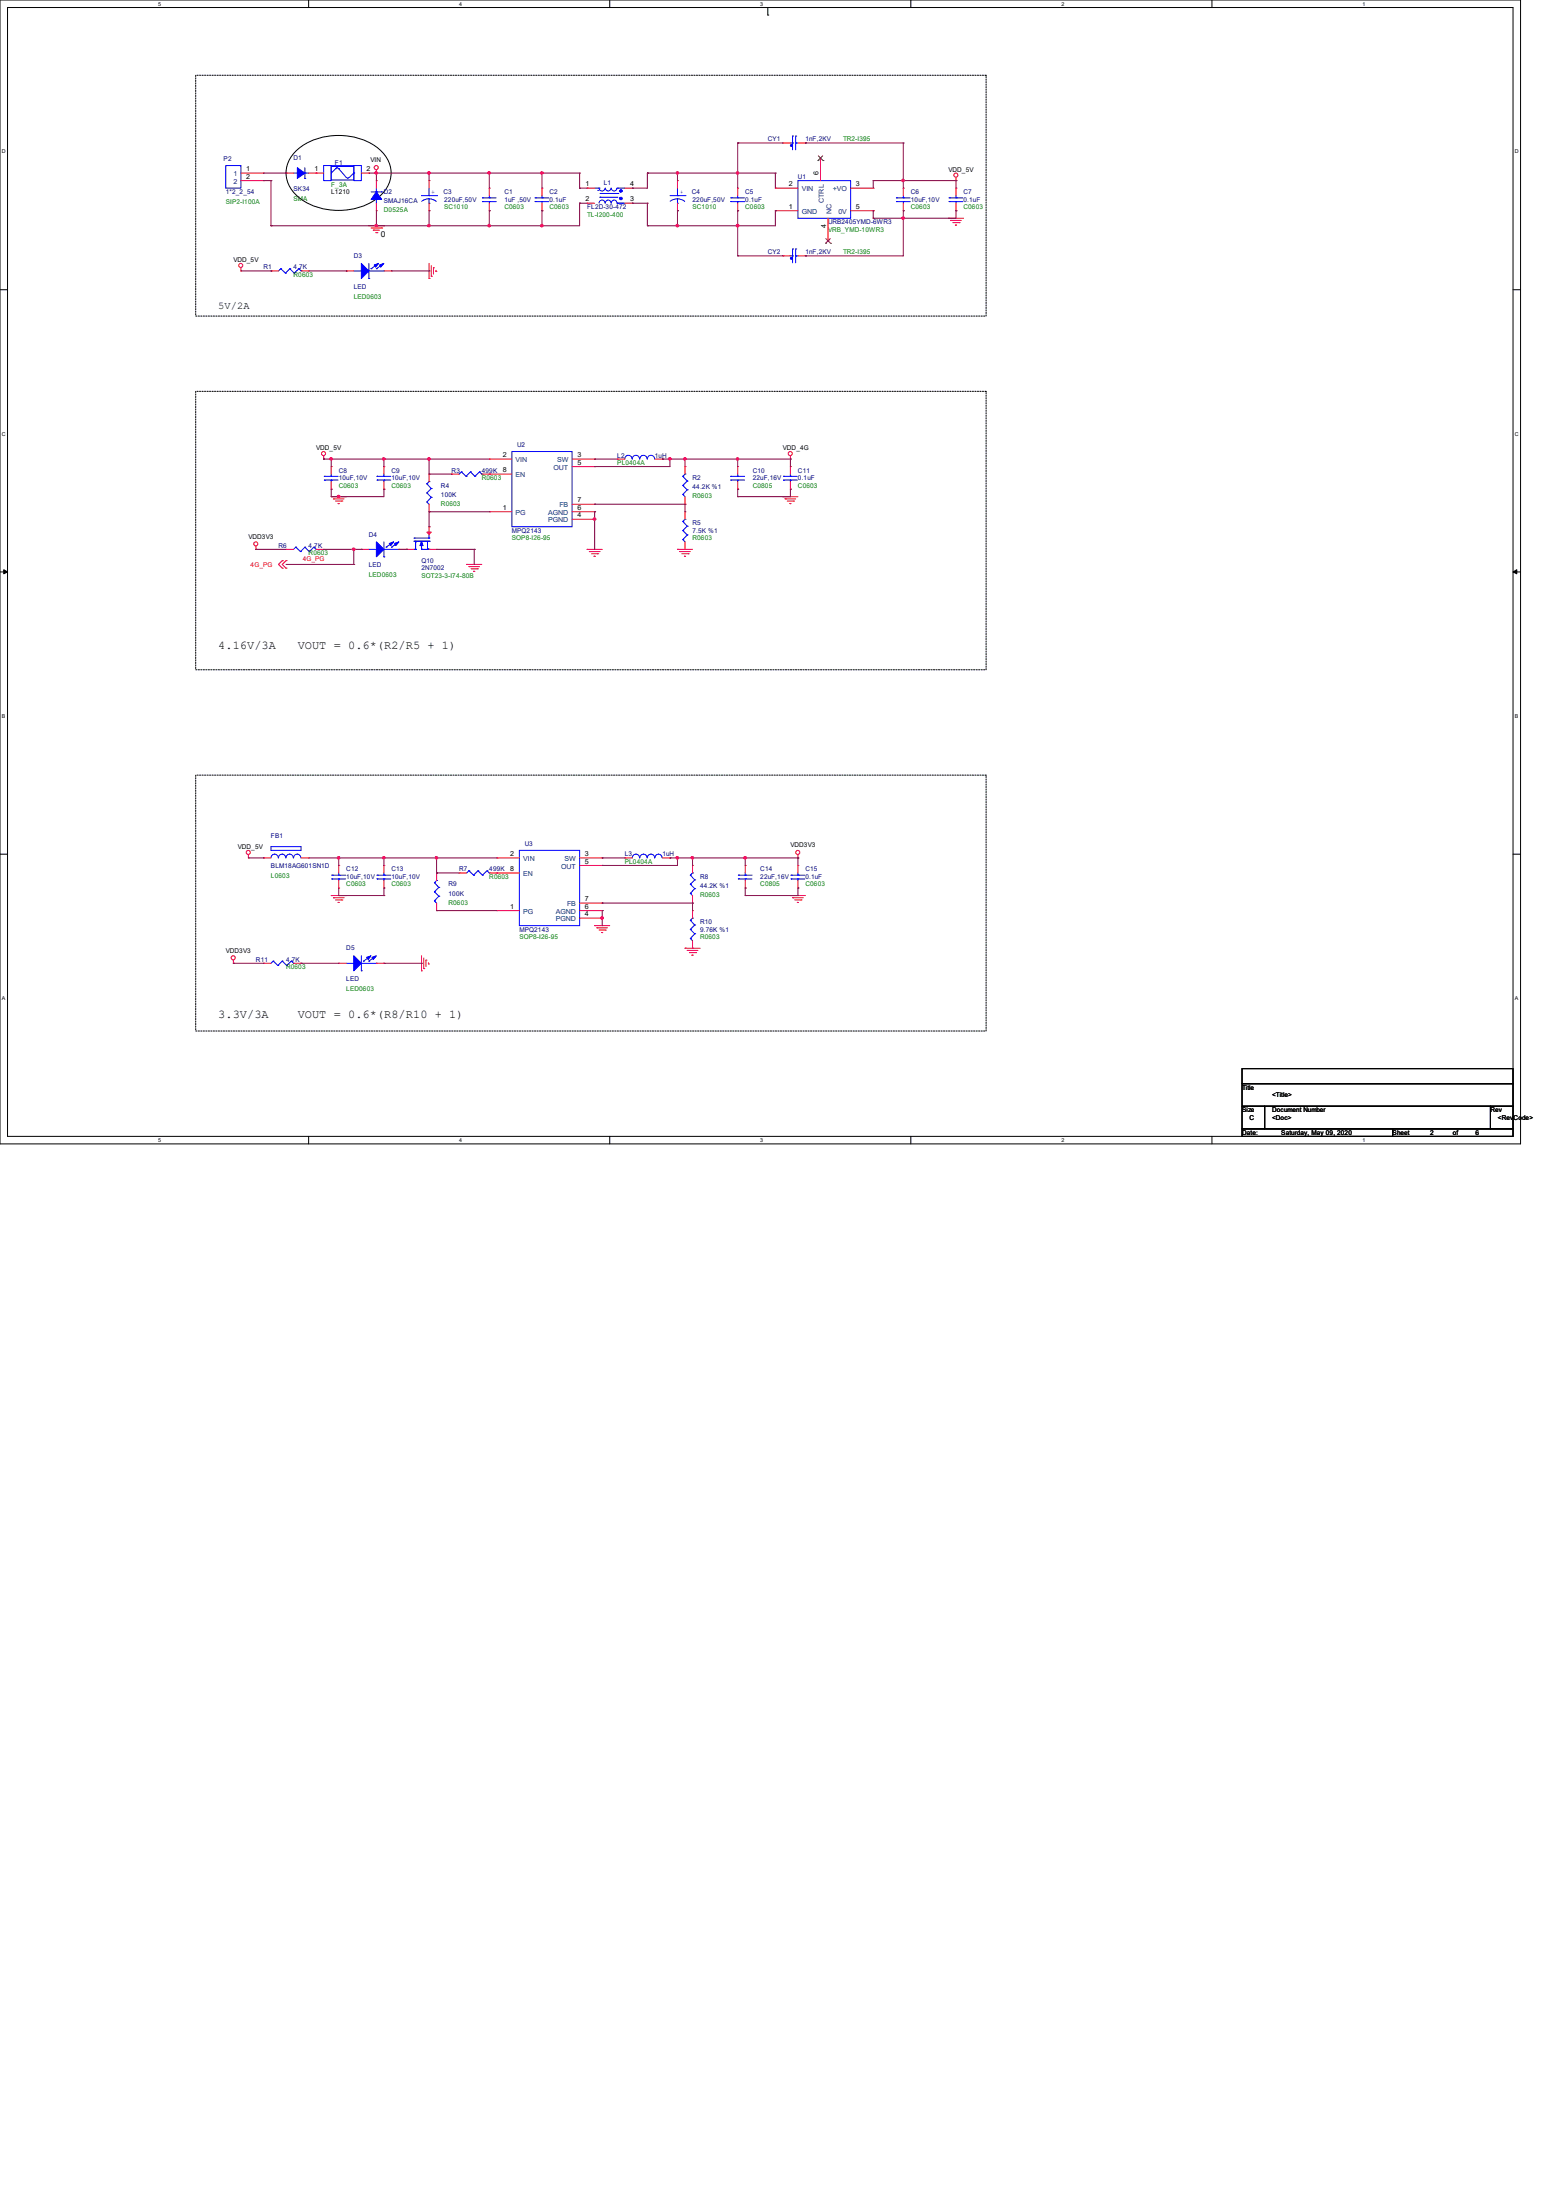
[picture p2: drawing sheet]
<svg xmlns="http://www.w3.org/2000/svg" width="210mm" height="297mm" viewBox="0 0 210 297" stroke-linecap="round" stroke-linejoin="round" font-family="sans-serif">
<path d="M0 0h205.2v154.4h-205.2zM1 1h203.2v152.4h-203.2z" fill="none" stroke="#000" stroke-width=".13"/>
<g fill="#fff">
<path d="M21.3 .1h.4v.8h-.4z"/>
<path d="M21.3 153.5h.4v.8h-.4z"/>
</g>
<path d="M41.7 0v1M41.7 153.4v1" fill="none" stroke="#000" stroke-width=".13"/>
<g fill="#fff">
<path d="M62 .1h.4v.8h-.4z"/>
<path d="M62 153.5h.4v.8h-.4z"/>
</g>
<path d="M82.3 0v1M82.3 153.4v1" fill="none" stroke="#000" stroke-width=".13"/>
<g fill="#fff">
<path d="M102.6 .1h.4v.8h-.4z"/>
<path d="M102.6 153.5h.4v.8h-.4z"/>
</g>
<path d="M122.9 0v1M122.9 153.4v1" fill="none" stroke="#000" stroke-width=".13"/>
<g fill="#fff">
<path d="M143.3 .1h.3v.8h-.3z"/>
<path d="M143.3 153.5h.3v.8h-.3z"/>
</g>
<path d="M163.6 0v1M163.6 153.4v1" fill="none" stroke="#000" stroke-width=".13"/>
<g fill="#fff">
<path d="M183.9 .1h.4v.8h-.4z"/>
<path d="M183.9 153.5h.4v.8h-.4z"/>
<path d="M.3 20.1h.5v.8h-.5z"/>
<path d="M204.5 20.1h.5v.8h-.5z"/>
<path d="M.3 58.2h.5v.8h-.5z"/>
<path d="M204.5 58.2h.5v.8h-.5z"/>
</g>
<path d="M0 39.1h1M204.2 39.1h1" fill="none" stroke="#000" stroke-width=".13"/>
<g fill="#fff">
<path d="M.3 96.3h.4v.8h-.4z"/>
<path d="M204.5 96.3h.4v.8h-.4z"/>
</g>
<path d="M0 77.2h1M204.2 77.2h1" fill="none" stroke="#000" stroke-width=".13"/>
<path d="M.5 76.9l.5 .3-.5 .3zM204.2 77.2l.5-.3v.6z" fill="#000" stroke="#000" stroke-width=".13"/>
<g fill="#fff">
<path d="M.3 134.4h.4v.8h-.4z"/>
<path d="M204.5 134.4h.4v.8h-.4z"/>
</g>
<path d="M103.6 2h.1M103.6 1v1M40 20.4a8.9 8.9 0 0 1 11.4 0 3.9 3.9 0 0 1 0 5.9 8.9 8.9 0 0 1-11.4 0 3.9 3.9 0 0 1 0-5.9zM0 115.3h1M204.2 115.3h1M167.6 144.3h36.6v2h-36.6zM167.6 146.3h36.6v3.1h-36.6zM167.6 149.4h3.1v3h-3.1zM167.6 152.4h20.4v1h-20.4zM170.7 149.4h30.5v3h-30.5zM188 152.4h16.2v1h-16.2zM201.2 149.4h3v3h-3z" fill="none" stroke="#000" stroke-width=".13"/>
<path d="M26.4 10.2h106.7v32.5h-106.7zM26.4 52.8h106.7v37.6h-106.7zM26.4 104.6h106.7v34.6h-106.7z" fill="none" stroke="#000" stroke-width=".13" stroke-dasharray=".2 .2"/>
<g fill="none" stroke="#f00" stroke-width=".13">
<path d="M105.7 19.3h.1M105.7 19.3h1M107.7 19.3h1M108.7 19.3h.1M32.5 36.6h.1M32.5 36.2v.4M32.5 23.4h3.1M32.5 24.4h3.1M35.6 23.4h.1M35.6 24.4h.1M36.6 36.6h.1M36.6 36.6h1"/>
<path d="M38.6 23.4h.1M38.6 23.4h1M40.6 36.6h1.1M41.7 36.6h.1M41.7 23.4h2M42.7 23.4h.1M46.7 36.6h.1M46.7 36.6h1.1M48.8 23.4h1M49.8 23.4h.1M49.8 30.5h2M50.1 30.8h1.4"/>
<path d="M50.4 31.1h.1M50.4 31.1h.8M50.7 31.4h.2M50.8 23.4h.1M50.8 28.4h.1M50.8 24.4h.1M50.8 22.9v.5M50.8 24.4v1M50.8 27.4v1M50.9 31.4h.1M51.5 30.8h.1M51.8 30.5h.1"/>
<path d="M51.8 36.6h1M52.8 36.6h.1M57.9 37.6h.1M57.9 24.4h.1M57.9 28.4h.1M57.9 24.4v1M57.9 27.4v1M57.9 35.6v2M58.2 37.3h.1M58.2 35.9v1.4M58.5 36.2h.1M58.5 36.2v.8"/>
<path d="M58.8 36.7h.1M58.8 36.5v.2M66 28.4h.1M66 25.4h.1M66 25.4v1M66 27.4v1M73.2 28.4h.1M73.2 25.4h.1M73.2 25.4v1M73.2 27.4v1M79.2 25.4h.1M79.2 27.4h.1"/>
<path d="M79.2 25.4h1.1M79.2 27.4h1.1M84.3 25.4h1M84.3 27.4h1M85.3 25.4h.1M85.3 27.4h.1M91.4 24.4h.1M91.4 28.4h.1M91.4 24.4v1M91.4 27.4v1M99.6 28.4h.1M99.6 25.4h.1"/>
<path d="M99.6 25.4v1M99.6 27.4v1M104.6 28.4h.1M104.6 25.4h.1M104.6 25.4h3.1M104.6 28.4h3.1M105.7 34.5h.1M105.7 34.5h1M107.7 34.5h1M108.7 34.5h.1M110.7 21.3h.1M110.7 21.3v3.1"/>
<path d="M111.8 32.5h.1M111.8 29.5v3M114.8 25.4h3.1M114.8 28.4h3.1M117.9 25.4h.1M117.9 28.4h.1M121.9 28.4h.1M121.9 25.4h.1M121.9 25.4v1M121.9 27.4v1M128 29.5h.1M128 29.5h2"/>
<path d="M128.3 29.8h.1M128.3 29.8h1.5M128.6 30.1h.9M128.9 30.4h.1M128.9 30.4h.2M129 24.4h.1M129 28.4h.1M129 25.4h.1M129 24v.4M129 25.4v1M129 27.4v1M129.5 30.1h.1"/>
<path d="M34.5 74.2h.1M34.5 73.7v.5M38.1 75.7h.1M38.1 76.7h.1M38.1 75.7l-.5 .5 .5 .5M38.6 75.7h.1M38.6 76.7h.1M38.6 74.2h.1M38.6 74.2h1M38.6 75.7l-.5 .5 .5 .5M42.7 74.2h1M43.7 62h.1"/>
<path d="M43.7 74.2h.1M43.7 61.6v.4M44.7 67.1h.1M44.7 66h.1M44.7 63h.1M44.7 67.1h2M44.7 63v1M44.7 65v1M45 67.4h.1M45 67.4h1.4M45.3 67.6h.8M45.6 68h.1"/>
<path d="M45.6 68h.2M46.1 67.6h.1M48.8 74.2h.1M48.8 74.2h1M51.8 66h.1M51.8 63h.1M51.8 63v1M51.8 65v1M53.8 74.2h2.1M54.9 74.2h.1M57.9 71.1h.1M57.9 69.1h.1"/>
<path d="M57.9 64h.1M57.9 74.2h1M57.9 64v1M57.9 68.1v1M57.9 71.1v1M58.9 74.2h.1M61 64h.1M61 64h1M63 76.2h.1M63 76.2h2M63.3 76.5h.1M63.3 76.5h1.4"/>
<path d="M63.6 76.8h.8M63.9 77.1h.1M63.9 77.1h.2M64.4 76.8h.1M65 64h4.1M66 69.1h.1M66 62h.1M66 64h.1M66 62h3.1M66 69.1h3.1M77.2 62h3.1M77.2 69.1h3.1"/>
<path d="M77.2 70.1h3.1M77.2 63h3.1M77.2 68.1h3.1M79.2 74.2h.1M79.2 74.2h2.1M79.5 74.5h.1M79.5 74.5h1.5M79.8 74.8h.9M80.2 75.1h.1M80.3 62h.1M80.3 70.1h.1M80.3 63h.1"/>
<path d="M80.3 69.1h.1M80.3 68.1h.1M80.7 74.8h.1M83.3 62h.1M83.3 62h1M88.4 62h1M89.4 62h.1M91.4 74.2h.1M91.4 74.2h2.1M91.7 74.5h.1M91.7 74.5h1.5M92 74.8h.9"/>
<path d="M92.4 75.1h.1M92.5 68.1h.1M92.5 63h.1M92.5 74.2h.1M92.5 69.1h.1M92.5 63v1M92.5 67.1v1M92.5 69.1v1M92.5 73.2v1M92.9 74.8h.1M99.6 66h.1M99.6 63h.1"/>
<path d="M99.6 63v1M99.6 65v1M105.7 67.1h.1M105.7 67.1h2M106 67.4h.1M106 67.4h1.4M106.3 67.6h.8M106.6 68h.1M106.6 68h.2M106.7 62h.1M106.7 66h.1M106.7 63h.1"/>
<path d="M106.7 61.6v.4M106.7 63v1M106.7 65v1M107.1 67.6h.1M33.5 115.8h.1M33.5 115.4v.4M35.6 115.8h.1M35.6 115.8h1M40.6 115.8h1.1M41.7 115.8h.1M45.7 119.9h.1M45.7 116.8h.1"/>
<path d="M45.7 116.8v1.1M45.7 118.9v1M51.8 119.9h.1M51.8 116.8h.1M51.8 116.8v1.1M51.8 118.9v1M58.9 117.9h.1M58.9 117.9v1M62 117.9h.1M62 117.9h1M66 117.9h4.1M67.1 115.8h.1"/>
<path d="M67.1 117.9h.1M67.1 115.8h3M78.2 115.8h3.1M78.2 116.8h3.1M81.3 115.8h.1M81.3 116.8h.1M84.3 115.8h.1M84.3 115.8h1M89.4 115.8h1M90.4 115.8h.1M93.5 116.8h.1M93.5 116.8v1.1"/>
<path d="M100.6 119.9h.1M100.6 116.8h.1M100.6 116.8v1.1M100.6 118.9v1M107.7 115.8h.1M107.7 119.9h.1M107.7 116.8h.1M107.7 115.4v.4M107.7 116.8v1.1M107.7 118.9v1M31.5 130h.1M31.5 129.6v.4"/>
<path d="M35.6 130h.1M35.6 130h1M39.6 130h1M40.6 130h.1M44.7 120.9h.1M44.7 120.9h2M45 121.2h.1M45 121.2h1.4M45.3 121.5h.8M45.6 121.8h.1M45.6 121.8h.2M45.7 130h.1"/>
<path d="M45.7 130h1M46.1 121.5h.1M50.8 130h1M51.8 130h.1M56.9 131.1h.1M56.9 129v2.1M57.2 130.8h.1M57.2 129.3v1.5M57.5 129.6h.1M57.5 129.6v.9M57.8 130.1h.1M57.8 130v.1"/>
<path d="M58.9 122.9h.1M58.9 121.9v1M67.1 122.9h.1M67.1 122.9h3M78.2 122.9h3.1M78.2 124h3.1M78.2 121.9h3.1M80.3 125h.1M80.3 125h2M80.6 125.3h.1M80.6 125.3h1.4M80.9 125.6h.8"/>
<path d="M81.2 125.9h.1M81.2 125.9h.2M81.3 124h.1M81.3 122.9h.1M81.3 121.9h.1M81.7 125.6h.1M92.5 128h.1M92.5 128h2M92.8 128.3h.1M92.8 128.3h1.4M93 128.6h.9M93.4 128.9h.1"/>
<path d="M93.4 128.9h.2M93.5 121.9h.1M93.5 128h.1M93.5 122.9h.1M93.5 120.9v1M93.5 122.9v1.1M93.5 127v1M93.9 128.6h.1M106.7 120.9h.1M106.7 120.9h2M107 121.2h.1M107 121.2h1.4"/>
<path d="M107.3 121.5h.8M107.6 121.8h.1M107.6 121.8h.2M108.1 121.5h.1"/>
<circle cx="32.5" cy="35.8" r=".28"/>
<circle cx="50.8" cy="22.6" r=".28"/>
<circle cx="129" cy="23.6" r=".28"/>
<circle cx="34.5" cy="73.4" r=".28"/>
<circle cx="43.7" cy="61.2" r=".28"/>
<circle cx="106.7" cy="61.2" r=".28"/>
<circle cx="33.5" cy="115.1" r=".28"/>
<circle cx="107.7" cy="115.1" r=".28"/>
<circle cx="31.5" cy="129.3" r=".28"/>
</g>
<g fill="none" stroke="#00f" stroke-width=".13">
<path d="M106.7 19.3h.3M107 18.4h.1M107 19.3h.1M107 18.4v1.8M107.4 18.4h.1M107.4 19.3h.1M107.4 18.4v1.8M107.4 19.3h.3M30.5 22.4h2v3h-2zM37.9 36.3h.1M37.9 36.3l-.3 .3M37.9 36.3l.6 .6"/>
<path d="M38.5 36.9h.1M39.1 36.3h.1M39.1 36.3l-.6 .6M39.1 36.3l.6 .6M39.6 23.4h.5M39.7 36.9h.1M40.1 23.4h.1M40.3 36.3h.1M40.3 36.3l-.6 .6M40.3 36.3l.3 .3M40.6 36.6h.1M41.1 24.1h.1"/>
<path d="M41.1 23.4h.1M41.1 22.6v1.5M41.1 23.4h.6M43.7 22.4v2h1v-2h3.1h1v2h-1v-2zM44.7 22.4h3.1v1.9h-3.1zM45.3 22.8l.2-.2 .2 .2M45.3 22.8h.1M45.3 22.8l-.6 .6M45.7 22.8h.1M45.7 22.8l1 1.2M47.1 23.9l-.2 .1-.1-.1M47.8 23.4h.1"/>
<path d="M47.8 36.6h1M47.8 23.4l-.6 .6M48.8 36.6h.1M49.8 37.6h.1M49.8 35.6v2M49.8 36.6h2M50.1 36.3h.1M50.1 25.9h1.4M50.8 36.3h.1M50.8 25.9h.1M50.8 26.9h.1M50.8 25.4v.5"/>
<path d="M50.8 26.9v.5M51 35.6l-.9 .7M51.5 25.9h.1M51.7 35.6l-.9 .7M51.8 36.6h.1M56.9 26.4h2M57.9 27.4h.1M57.9 26.4h.1M57.9 26.8l.5 .1 .5 .3M57.9 26.8l-.5 .1-.5 .3M57.9 25.4v1M57.9 26.8v.6"/>
<path d="M58.9 26.4h.1M65.1 26.7h.1M65.1 27.2h.1M65.1 26.7h1.9M65.1 27.2h1.9M66 27.2h.1M66 26.7h.1M66 26.4v.3M66 27.2v.2M72.2 26.7h.1M72.2 27.2h.1M72.2 26.7h1.9"/>
<path d="M72.2 27.2h1.9M73.2 27.2h.1M73.2 26.7h.1M73.2 26.4v.3M73.2 27.2v.2M80.3 25.4h.6M80.7 25.7h.1M80.9 25.4h.1M81 26.6h.1M81 26.1h2.4M81 26.6h2.4M81.7 25.4a.4 .4 0 0 1-.4 .4 .4 .4 0 0 1-.4-.4"/>
<path d="M81.7 27.4a.4 .4 0 0 0-.4-.4 .4 .4 0 0 0-.4 .4M82.5 25.4a.38 .38 0 0 1-.4 .4 .38 .38 0 0 1-.4-.4M82.5 27.4a.38 .38 0 0 0-.4-.4 .38 .38 0 0 0-.4 .4M83.3 25.4a.38 .38 0 0 1-.4 .4 .38 .38 0 0 1-.4-.4M83.3 27.4a.38 .38 0 0 0-.4-.4 .38 .38 0 0 0-.4 .4M83.3 27.4h.1M83.3 25.4h.1M83.3 27.4h1M83.3 25.4h1M83.4 26.1h.1M84 27.4h.1M90.4 26.4h2.1"/>
<path d="M91.4 27.4h.1M91.4 26.4h.1M91.4 26.8l.6 .1 .4 .3M91.4 26.8l-.5 .1-.4 .3M91.4 25.4v1M91.4 26.8v.6M92.5 26.4h.1M98.6 26.7h.1M98.6 27.2h.1M98.6 26.7h1.9M98.6 27.2h1.9M99.6 27.2h.1"/>
<path d="M99.6 26.7h.1M99.6 26.4v.3M99.6 27.2v.2M106.7 34.5h.3M107 33.6h.1M107 34.5h.1M107 33.6v1.9M107.4 33.6h.1M107.4 34.5h.1M107.4 33.6v1.9M107.4 34.5h.3M107.7 24.4h7.1v5.1h-7.1z"/>
<path d="M121 26.7h.1M121 27.2h.1M121 26.7h1.9M121 27.2h1.9M121.9 27.2h.1M121.9 26.7h.1M121.9 26.4v.3M121.9 27.2v.2M128.1 26.7h.1M128.1 27.2h.1M128.1 26.7h1.9M128.1 27.2h1.9"/>
<path d="M129 27.2h.1M129 26.7h.1M129 26.4v.3M129 27.2v.2M39.9 73.9h.1M39.9 73.9l-.3 .3M39.9 73.9l.7 .6M40.6 74.5h.1M41.1 73.9h.1M41.1 73.9l-.5 .6M41.1 73.9l.6 .6M41.7 74.5h.1"/>
<path d="M42.4 73.9h.1M42.4 73.9l-.7 .6M42.4 73.9l.3 .3M42.7 74.2h.1M43.8 64.3h.1M43.8 64.8h.1M43.8 64.3h1.8M43.8 64.8h1.8M44.7 64.8h.1M44.7 64.3h.1M44.7 64v.3M44.7 64.8v.2"/>
<path d="M49.8 74.2h1M50.8 74.2h.1M50.9 64.3h.1M50.9 64.8h.1M50.9 64.3h1.8M50.9 64.8h1.8M51.8 64.8h.1M51.8 64.3h.1M51.8 75.2h.1M51.8 64v.3M51.8 64.8v.2M51.8 73.2v2"/>
<path d="M51.8 74.2h2M52.1 73.9h.1M52.8 73.9h.1M53 73.2l-.9 .7M53.8 73.2l-1 .7M53.8 74.2h.1M55.9 72.6h.1M55.9 73.1h2M55.9 74.2h.2M55.9 72.6h2M56.1 74.2h.1M56.1 73.2h.1"/>
<path d="M56.1 73.1h.1M56.1 73.1v1.1M56.9 74.2h.1M56.9 74.2h1M56.9 73.6v.6M57.6 67.8h.1M57.6 66.5h.1M57.6 65.3h.1M57.6 67.8l.3 .3M57.6 66.5l.6 .6M57.6 65.3l.6 .7M57.7 74.1h.1"/>
<path d="M57.7 74.2h.1M57.7 73.1v1.1M57.9 73.1h.1M57.9 74.2h.1M57.9 72.6h.1M57.9 65h.1M57.9 72.1v.5M57.9 65l-.3 .3M58.2 67.1h.1M58.2 66h.1M58.2 67.1l-.6 .7M58.2 66l-.6 .5"/>
<path d="M62.3 63.7h.1M62.3 63.7l-.3 .3M62.3 63.7l.6 .6M62.9 64.3h.1M63.5 63.7h.1M63.5 63.7l-.6 .6M63.5 63.7l.6 .6M64.1 64.3h.1M64.7 63.7h.1M64.7 63.7l-.6 .6M64.7 63.7l.3 .3M65 64h.1"/>
<path d="M69.1 61h8.1v10.1h-8.1zM85.3 62a.49 .49 0 0 0-.5-.5 .49 .49 0 0 0-.5 .5M86.3 62a.49 .49 0 0 0-.5-.5 .49 .49 0 0 0-.5 .5M87.3 62a.49 .49 0 0 0-.5-.5 .49 .49 0 0 0-.4 .5M88.3 62a.49 .49 0 0 0-.4-.5 .49 .49 0 0 0-.5 .5M92.2 66.8h.1M92.2 65.5h.1M92.2 64.3h.1M92.2 72.9h.1M92.2 71.6h.1M92.2 70.4h.1M92.2 66.8l.3 .3"/>
<path d="M92.2 65.5l.6 .6M92.2 64.3l.6 .6M92.2 72.9l.3 .3M92.2 71.6l.6 .6M92.2 70.4l.6 .6M92.5 64h.1M92.5 70.1h.1M92.5 64l-.3 .3M92.5 70.1l-.3 .3M92.8 66.1h.1M92.8 64.9h.1M92.8 72.2h.1"/>
<path d="M92.8 71h.1M92.8 66.1l-.6 .7M92.8 64.9l-.6 .6M92.8 72.2l-.6 .7M92.8 71l-.6 .6M98.6 64.3h.1M98.6 64.8h.1M98.6 64.3h1.9M98.6 64.8h1.9M99.6 64.8h.1M99.6 64.3h.1M99.6 64v.3"/>
<path d="M99.6 64.8v.2M105.7 64.3h.1M105.7 64.8h.1M105.7 64.3h1.9M105.7 64.8h1.9M106.7 64.8h.1M106.7 64.3h.1M106.7 64v.3M106.7 64.8v.2M36.6 114.3h4v.5h-4zM37.5 115.8a.49 .49 0 0 0-.4-.5 .49 .49 0 0 0-.5 .5M38.6 115.8a.49 .49 0 0 0-.5-.5 .49 .49 0 0 0-.5 .5"/>
<path d="M39.6 115.8a.49 .49 0 0 0-.5-.5 .49 .49 0 0 0-.5 .5M40.6 115.8a.49 .49 0 0 0-.5-.5 .49 .49 0 0 0-.5 .5M44.8 118.2h.1M44.8 118.7h.1M44.8 118.2h1.9M44.8 118.7h1.9M45.7 118.7h.1M45.7 118.2h.1M45.7 117.9v.3M45.7 118.7v.2M50.9 118.2h.1M50.9 118.7h.1"/>
<path d="M50.9 118.2h1.8M50.9 118.7h1.8M51.8 118.7h.1M51.8 118.2h.1M51.8 117.9v.3M51.8 118.7v.2M58.6 119.2h.1M58.6 119.2l.6 .6M58.9 118.9h.1M58.9 118.9l-.3 .3M59.2 119.8h.1M59.2 119.8l-.6 .6"/>
<path d="M63.3 117.6h.1M63.3 117.6l-.3 .3M63.3 117.6l.6 .6M63.9 118.2h.1M64.5 117.6h.1M64.5 117.6l-.6 .6M64.5 117.6l.6 .6M65.1 118.2h.1M65.7 117.6h.1M65.7 117.6l-.6 .6M65.7 117.6l.3 .3M66 117.9h.1"/>
<path d="M70.1 114.8h8.1v10.2h-8.1zM86.3 115.8a.49 .49 0 0 0-.5-.5 .49 .49 0 0 0-.5 .5M87.3 115.8a.49 .49 0 0 0-.5-.5 .49 .49 0 0 0-.4 .5M88.3 115.8a.49 .49 0 0 0-.4-.5 .49 .49 0 0 0-.5 .5M89.4 115.8a.49 .49 0 0 0-.5-.5 .49 .49 0 0 0-.5 .5M93.2 119.4h.1M93.2 118.2h.1M93.2 119.4l.6 .6M93.2 118.2l.6 .6M93.5 117.9h.1M93.5 117.9l-.3 .3M93.8 120h.1"/>
<path d="M93.8 118.8h.1M93.8 120l-.6 .6M93.8 118.8l-.6 .6M99.7 118.2h.1M99.7 118.7h.1M99.7 118.2h1.8M99.7 118.7h1.8M100.6 118.7h.1M100.6 118.2h.1M100.6 117.9v.3M100.6 118.7v.2M106.8 118.2h.1"/>
<path d="M106.8 118.7h.1M106.8 118.2h1.8M106.8 118.7h1.8M107.7 118.7h.1M107.7 118.2h.1M107.7 117.9v.3M107.7 118.7v.2M36.9 129.8h.1M36.9 129.8l-.3 .2M36.9 129.8l.6 .5M37.5 130.3h.1M38.1 129.8h.1"/>
<path d="M38.1 129.8l-.6 .5M38.1 129.8l.6 .5M38.7 130.3h.1M39.3 129.8h.1M39.3 129.8l-.6 .5M39.3 129.8l.3 .2M39.6 130h.1M46.7 130h1.1M47.8 130h.1M48.8 131.1h.1M48.8 129v2.1M48.8 130h2"/>
<path d="M49.1 129.8h.1M49.8 129.8h.1M50 129.1l-.9 .7M50.7 129.1l-.9 .7M50.8 130h.1M58.6 121.6h.1M58.6 120.4h.1M58.6 121.6l.3 .3M58.6 120.4l.6 .6M59.2 121h.1M59.2 121l-.6 .6M93.2 120.6h.1"/>
<path d="M93.2 126.7h.1M93.2 125.5h.1M93.2 124.2h.1M93.2 120.6l.3 .3M93.2 126.7l.3 .3M93.2 125.5l.6 .6M93.2 124.2l.6 .7M93.5 124h.1M93.5 124l-.3 .2M93.8 126.1h.1M93.8 124.9h.1M93.8 126.1l-.6 .6"/>
<path d="M93.8 124.9l-.6 .6"/>
</g>
<g fill="#00f" stroke="#00f" stroke-width=".13">
<path d="M48.8 35.6l1 1-1 1z"/>
<path d="M50.5 35.8l.6-.2-.4 .5z"/>
<path d="M51.2 35.8l.6-.2-.4 .5z"/>
<path d="M47.8 129l1 1-1 1.1z"/>
<path d="M49.5 129.2l.6-.2-.4 .5z"/>
<path d="M50.2 129.2l.6-.2-.4 .5z"/>
<path d="M56.9 73.1l.2 .6h-.4z"/>
<path d="M50.8 73.2l1 1-1 1z"/>
<path d="M52.5 73.4l.6-.2-.4 .5z"/>
<path d="M53.3 73.4l.5-.2-.4 .5z"/>
<path d="M50.8 25.9l.7 1h-1.4z" fill-rule="evenodd"/>
<path d="M40.1 22.6l1 .8-1 .7z" fill-rule="evenodd"/>
<circle cx="106.8" cy="34.9" r=".13"/>
<circle cx="83.8" cy="26.8" r=".18"/>
<circle cx="83.8" cy="25.8" r=".18"/>
<circle cx="106.8" cy="19.6" r=".13"/>
</g>
<path d="M57.6 71.8h.6l-.3 .3z" fill="#f00" stroke="#f00" stroke-width=".13"/>
<path d="M110.4 21.7h.1M110.4 21l.7 .7M111 21l-.6 .7M111.1 21.7h.1M111.4 32.9h.1M111.5 32.2l.6 .7M112.1 32.2l-.7 .7M112.1 32.9h.1" fill="none" stroke="#804000" stroke-width=".13"/>
<g fill="none" stroke="#800040" stroke-width=".13">
<path d="M99.6 19.3h.1M99.6 19.3h6.1M99.6 19.3v6.1M108.7 19.3h.1M108.7 19.3h13.2M121.9 19.3h.1M121.9 19.3v6.1M32.5 36.6h4.1M35.6 23.4h3M35.6 24.4h1M36.6 30.5h.1M36.6 36.6h.1"/>
<path d="M36.6 24.4h.1M36.6 24.4v6.1M38.6 23.4h.1M41.7 36.6h5M46.7 36.6h.1M49.8 23.4h28.4M50.8 23.4h.1M50.8 30.5h.1M50.8 23.4v1M50.8 28.4v2.1M52.8 36.6h5.1M57.9 23.4h.1"/>
<path d="M57.9 28.4h.1M57.9 30.5h.1M57.9 36.6h.1M57.9 23.4v1M57.9 28.4v2.1M66 23.4h.1M66 28.4h.1M66 30.5h.1M66 23.4v2M66 28.4v2.1M73.2 23.4h.1M73.2 28.4h.1"/>
<path d="M73.2 30.5h.1M73.2 23.4v2M73.2 28.4v2.1M78.2 23.4h.1M78.2 25.4h.1M78.2 27.4h.1M78.2 27.4v3.1h-41.6M78.2 23.4v2M78.2 25.4h1M78.2 27.4h1M85.3 25.4h.1M85.3 27.4h.1"/>
<path d="M85.3 27.4h2.1M87.4 23.4h.1M87.4 27.4h.1M87.4 30.5h.1M87.4 23.4h17.2M87.4 23.4v2h-2.1M87.4 27.4v3.1M91.4 23.4h.1M91.4 28.4h.1M91.4 30.5h.1M91.4 23.4v1M91.4 28.4v2.1"/>
<path d="M99.6 34.5h.1M99.6 30.5h.1M99.6 23.4h.1M99.6 28.4h.1M99.6 34.5h6.1M99.6 28.4v6.1M104.6 23.4h.1M104.6 28.4h.1M104.6 28.4v2.1h-17.2M104.6 23.4v2M108.7 34.5h.1M117.9 24.4h.1"/>
<path d="M117.9 29.5h.1M117.9 28.4h.1M117.9 24.4h11.1M117.9 24.4v1M117.9 28.4v1.1M121.9 29.5h.1M121.9 24.4h.1M121.9 28.4h.1M121.9 28.4v6.1h-13.2M129 28.4h.1M129 24.4h.1M129 28.4v1.1h-11.1"/>
<path d="M129 24.4v1M34.5 74.2h.1M34.5 74.2h4.1M38.6 76.2h9.2M43.7 62h.1M43.7 62h22.3M43.7 74.2h5.1M44.7 62h.1M44.7 66h.1M44.7 62v1M44.7 66v1.1h7.1v-1.1M45.7 67.1h.1"/>
<path d="M47.8 74.2h.1M47.8 76.2h.1M47.8 74.2v2M48.8 74.2h.1M51.8 62h.1M51.8 66h.1M51.8 62v1M53.8 74.2h1.1M54.9 74.2h.1M57.9 64h.1M57.9 62h.1M57.9 69.1h.1"/>
<path d="M57.9 71.1h.1M57.9 62v2M57.9 69.1v2M57.9 64h3.1M57.9 69.1h8.1M58.9 74.2h5.1M64 74.2h.1M64 74.2v2M80.3 62h.1M80.3 68.1h.1M80.3 69.1h.1M80.3 70.1h.1"/>
<path d="M80.3 63h.1M80.3 62h3M80.3 68.1h12.2M80.3 69.1v5.1M89.4 62h.1M89.4 62h17.3M90.4 62h.1M90.4 62v1h-10.1M92.5 62h.1M92.5 68.1h.1M92.5 62v1M92.5 68.1v1"/>
<path d="M99.6 62h.1M99.6 66h.1M99.6 67.1h.1M99.6 62v1M99.6 66v1.1M106.7 62h.1M106.7 66h.1M106.7 62v1M106.7 66v1.1h-7.1M33.5 115.8h2.1M35.6 115.8h.1M41.7 115.8h25.4"/>
<path d="M45.7 115.8h.1M45.7 115.8v1M45.7 119.9v1M51.8 115.8h.1M51.8 119.9h.1M51.8 115.8v1M51.8 119.9v1M58.9 115.8h.1M58.9 117.9h.1M58.9 115.8v2.1M58.9 117.9h3.1M81.3 115.8h.1"/>
<path d="M81.3 116.8h.1M81.3 115.8h3M90.4 115.8h.1M90.4 115.8h17.3M91.4 115.8h.1M91.4 115.8v1h-10.1M93.5 115.8h.1M93.5 115.8v1M100.6 115.8h.1M100.6 119.9h.1M100.6 115.8v1M100.6 119.9v1"/>
<path d="M107.7 115.8h.1M107.7 119.9h.1M107.7 115.8v1M107.7 119.9v1h-7.1M31.5 130h.1M31.5 130h4.1M40.6 130h.1M40.6 130h5.1M45.7 120.9h.1M45.7 120.9h6.1M51.8 120.9h.1M51.8 130h5.1"/>
<path d="M56.9 130h.1M58.9 122.9h.1M58.9 122.9h8.2M81.3 121.9h.1M81.3 124h.1M81.3 122.9h.1M81.3 121.9h12.2M81.3 122.9v2.1M93.5 121.9h.1M93.5 121.9v1M100.6 120.9h.1"/>
</g>
<g fill="#f0f" stroke="#f0f" stroke-width=".13">
<circle cx="57.9" cy="23.4" r=".18"/>
<circle cx="50.8" cy="23.4" r=".18"/>
<circle cx="57.9" cy="30.5" r=".18"/>
<circle cx="50.8" cy="30.5" r=".18"/>
<circle cx="66" cy="23.4" r=".18"/>
<circle cx="66" cy="30.5" r=".18"/>
<circle cx="91.4" cy="23.4" r=".18"/>
<circle cx="121.9" cy="29.5" r=".18"/>
<circle cx="121.9" cy="24.4" r=".18"/>
<circle cx="44.7" cy="62" r=".18"/>
<circle cx="57.9" cy="62" r=".18"/>
<circle cx="51.8" cy="62" r=".18"/>
<circle cx="80.3" cy="70.1" r=".18"/>
<circle cx="99.6" cy="62" r=".18"/>
<circle cx="45.7" cy="67" r=".18"/>
<circle cx="73.1" cy="23.4" r=".18"/>
<circle cx="73.1" cy="30.5" r=".18"/>
<circle cx="99.6" cy="23.4" r=".18"/>
<circle cx="99.6" cy="30.5" r=".18"/>
<circle cx="91.4" cy="30.5" r=".18"/>
<circle cx="58.9" cy="115.8" r=".18"/>
<circle cx="93.5" cy="115.8" r=".18"/>
<circle cx="81.3" cy="123.9" r=".18"/>
<circle cx="100.6" cy="115.8" r=".18"/>
<circle cx="92.4" cy="62" r=".18"/>
<circle cx="90.4" cy="62" r=".18"/>
<circle cx="91.4" cy="115.8" r=".18"/>
<circle cx="47.7" cy="74.2" r=".18"/>
<circle cx="51.8" cy="115.8" r=".18"/>
<circle cx="45.7" cy="115.8" r=".18"/>
</g>
<g font-size="1.6">
<text x="29.5" y="87.6">4.16V/3A</text>
<text x="40.2" y="87.6">VOUT = 0.6*(R2/R5 + 1)</text>
<text x="29.5" y="137.4">3.3V/3A</text>
<text x="40.2" y="137.4">VOUT = 0.6*(R8/R10 + 1)</text>
</g>
<text font-size="1.4" x="29.5" y="41.8">5V/2A</text>
<text font-size="1.1" x="51.4" y="32">0</text>
<g font-size=".9" fill="#000080">
<text x="30.2" y="21.7">P2</text>
<text x="39.6" y="21.6">D1</text>
<text x="45.2" y="22.2">F1</text>
<text x="103.6" y="19.1">CY1</text>
<text x="108.7" y="19.1">1nF,2KV</text>
<text x="30.5" y="26.2">1*2_2_54</text>
<text x="39.6" y="25.8">SK34</text>
<text x="51.8" y="26.2">D2</text>
<text x="51.8" y="27.4">SMAJ16CA</text>
<text x="59.9" y="26.2">C3</text>
<text x="59.9" y="27.2">220uF,50V</text>
<text x="68.1" y="26.2">C1</text>
<text x="68.1" y="27.2">1uF ,50V</text>
<text x="74.2" y="26.2">C2</text>
<text x="74.2" y="27.2">0.1uF</text>
<text x="79.2" y="28.2">FL2D-30-472</text>
<text x="81.5" y="25">L1</text>
<text x="93.4" y="26.2">C4</text>
<text x="93.5" y="27.2">220uF,50V</text>
<text x="100.6" y="26.2">C5</text>
<text x="100.6" y="27.2">0.1uF</text>
<text x="107.7" y="24.2">U1</text>
<text x="122.9" y="26.2">C6</text>
<text x="122.9" y="27.2">10uF,10V</text>
<text x="130.1" y="26.2">C7</text>
<text x="130.1" y="27.2">0.1uF</text>
<text x="47.8" y="34.8">D3</text>
<text x="103.6" y="34.3">CY2</text>
<text x="108.7" y="34.3">1nF,2KV</text>
<text x="111.8" y="30.3">URB2405YMD-6WR3</text>
<text x="35.6" y="36.4">R1</text>
<text x="39.6" y="36.4">4.7K</text>
<text x="47.8" y="39">LED</text>
<text x="45.7" y="63.8">C8</text>
<text x="45.7" y="64.8">10uF,10V</text>
<text x="52.8" y="63.8">C9</text>
<text x="52.8" y="64.8">10uF,10V</text>
<text x="59.5" y="65.8">R4</text>
<text x="61" y="63.8">R3</text>
<text x="65" y="63.8">499K</text>
<text x="69.8" y="60.3">U2</text>
<text x="83.3" y="61.8">L2</text>
<text x="88.4" y="61.8">1uH</text>
<text x="93.5" y="64.8">R2</text>
<text x="101.6" y="63.8">C10</text>
<text x="101.6" y="64.8">22uF,16V</text>
<text x="107.7" y="63.8">C11</text>
<text x="107.7" y="64.8">0.1uF</text>
<text x="59.5" y="67.1">100K</text>
<text x="69.1" y="71.9">MPQ2143</text>
<text x="93.5" y="66">44.2K %1</text>
<text x="93.5" y="70.9">R5</text>
<text x="93.5" y="71.9">7.5K %1</text>
<text x="37.6" y="74">R6</text>
<text x="41.7" y="74">4.7K</text>
<text x="49.8" y="72.4">D4</text>
<text x="49.8" y="76.6">LED</text>
<text x="56.9" y="76">Q10</text>
<text x="56.9" y="77">2N7002</text>
<text x="36.6" y="113.1">FB1</text>
<text x="36.6" y="117.2">BLM18AG601SN1D</text>
<text x="46.7" y="117.6">C12</text>
<text x="46.7" y="118.7">10uF,10V</text>
<text x="52.8" y="117.6">C13</text>
<text x="52.8" y="118.7">10uF,10V</text>
<text x="60.5" y="119.7">R9</text>
<text x="62" y="117.6">R7</text>
<text x="66" y="117.6">499K</text>
<text x="70.8" y="114.2">U3</text>
<text x="84.3" y="115.6">L3</text>
<text x="89.4" y="115.6">1uH</text>
<text x="94.5" y="118.7">R8</text>
<text x="94.5" y="119.9">44.2K %1</text>
<text x="102.6" y="117.6">C14</text>
<text x="102.6" y="118.7">22uF,16V</text>
<text x="108.7" y="117.6">C15</text>
<text x="108.7" y="118.7">0.1uF</text>
<text x="60.5" y="120.9">100K</text>
<text x="70.1" y="125.8">MPQ2143</text>
<text x="94.5" y="124.8">R10</text>
<text x="94.5" y="125.8">9.76K %1</text>
<text x="34.5" y="129.8">R11</text>
<text x="38.6" y="129.8">4.7K</text>
<text x="46.7" y="128.3">D5</text>
<text x="46.7" y="132.5">LED</text>
</g>
<g font-size=".9" fill="#004080">
<text x="31.5" y="23.8">1</text>
<text x="31.5" y="24.8">2</text>
<text x="108.2" y="28.9">GND</text>
<text x="108.2" y="25.8">VIN</text>
<text x="111.2" y="27.4" transform="rotate(-90 111.2 27.4)">CTRL</text>
<text x="112.2" y="29" transform="rotate(-90 112.2 29)">NC</text>
<text x="112.4" y="25.8">+VO</text>
<text x="113.2" y="28.9">0V</text>
<text x="69.6" y="62.4">VIN</text>
<text x="69.6" y="64.4">EN</text>
<text x="74.7" y="63.4">OUT</text>
<text x="75.2" y="62.4">SW</text>
<text x="69.6" y="69.5">PG</text>
<text x="74" y="70.5">PGND</text>
<text x="74" y="69.5">AGND</text>
<text x="75.5" y="68.5">FB</text>
<text x="70.6" y="116.2">VIN</text>
<text x="70.6" y="118.3">EN</text>
<text x="75.7" y="117.3">OUT</text>
<text x="76.2" y="116.2">SW</text>
<text x="70.6" y="123.4">PG</text>
<text x="75" y="124.4">PGND</text>
<text x="75" y="123.4">AGND</text>
<text x="76.5" y="122.3">FB</text>
</g>
<g font-size=".9">
<text x="33.2" y="23.1">1</text>
<text x="42.5" y="23.1">1</text>
<text x="49.5" y="23.1">2</text>
<text x="50" y="21.9">VIN</text>
<text x="110.5" y="23.7" transform="rotate(-90 110.5 23.7)">6</text>
<text x="128" y="23.2">VDD_5V</text>
<text x="33.2" y="24.1">2</text>
<text x="44.7" y="26.2">L1210</text>
<text x="79" y="25.1">1</text>
<text x="79" y="27.2">2</text>
<text x="85" y="25.1">4</text>
<text x="85" y="27.2">3</text>
<text x="106.5" y="28.2">1</text>
<text x="106.5" y="25.1">2</text>
<text x="115.5" y="25.1">3</text>
<text x="115.5" y="28.2">5</text>
<text x="31.5" y="35.3">VDD_5V</text>
<text x="111.5" y="30.7" transform="rotate(-90 111.5 30.7)">4</text>
<text x="42.7" y="60.7">VDD_5V</text>
<text x="67.9" y="61.7">2</text>
<text x="67.9" y="63.8">8</text>
<text x="77.9" y="61.7">3</text>
<text x="77.9" y="62.7">5</text>
<text x="105.7" y="60.7">VDD_4G</text>
<text x="67.9" y="68.8">1</text>
<text x="77.9" y="69.8">4</text>
<text x="77.9" y="68.8">6</text>
<text x="77.9" y="67.8">7</text>
<text x="33.5" y="72.7">VDD3V3</text>
<text x="32.1" y="114.6">VDD_5V</text>
<text x="68.9" y="115.6">2</text>
<text x="68.9" y="117.6">8</text>
<text x="79" y="115.6">3</text>
<text x="79" y="116.6">5</text>
<text x="106.7" y="114.4">VDD3V3</text>
<text x="68.9" y="122.7">1</text>
<text x="79" y="123.7">4</text>
<text x="79" y="122.7">6</text>
<text x="79" y="121.7">7</text>
<text x="30.5" y="128.6">VDD3V3</text>
<text x="167.6" y="147.1">Title</text>
<text x="171.7" y="148.1">&lt;Title&gt;</text>
<text x="167.6" y="150.2">Size</text>
<text x="167.6" y="153.2">Date:</text>
<text x="168.7" y="151.2">C</text>
<text x="171.7" y="151.2">&lt;Doc&gt;</text>
<text x="171.7" y="150.2">Document Number</text>
<text x="172.9" y="153.2">Saturday, May 09, 2020</text>
<text x="188" y="153.2">Sheet</text>
<text x="193" y="153.2">2</text>
<text x="196.1" y="153.2">of</text>
<text x="199.1" y="153.2">6</text>
<text x="201.2" y="150.2">Rev</text>
<text x="202.2" y="151.2">&lt;RevCode&gt;</text>
</g>
<g font-size=".9" fill="#008000">
<text x="113.8" y="19.1">TR2-I395</text>
<text x="30.5" y="27.5">SIP2-I100A</text>
<text x="39.6" y="27.1">SMA</text>
<text x="44.7" y="25.2">F_3A</text>
<text x="51.8" y="28.7">D0525A</text>
<text x="59.9" y="28.2">SC1010</text>
<text x="68.1" y="28.2">C0603</text>
<text x="74.2" y="28.2">C0603</text>
<text x="79.2" y="29.3">TL-I200-400</text>
<text x="93.5" y="28.2">SC1010</text>
<text x="100.6" y="28.2">C0603</text>
<text x="122.9" y="28.2">C0603</text>
<text x="130.1" y="28.2">C0603</text>
<text x="111.8" y="31.3">VRB_YMD-10WR3</text>
<text x="113.8" y="34.3">TR2-I395</text>
<text x="39.6" y="37.4">R0603</text>
<text x="47.8" y="40.3">LED0603</text>
<text x="45.7" y="65.8">C0603</text>
<text x="52.8" y="65.8">C0603</text>
<text x="65" y="64.8">R0603</text>
<text x="83.3" y="62.8">PL0404A</text>
<text x="101.6" y="65.8">C0805</text>
<text x="107.7" y="65.8">C0603</text>
<text x="59.5" y="68.3">R0603</text>
<text x="93.5" y="67.3">R0603</text>
<text x="41.7" y="75">R0603</text>
<text x="49.8" y="77.9">LED0603</text>
<text x="69.1" y="72.9">SOP8-I26-95</text>
<text x="93.5" y="72.9">R0603</text>
<text x="56.9" y="78">SOT23-3-I74-80B</text>
<text x="36.6" y="118.6">L0603</text>
<text x="46.7" y="119.7">C0603</text>
<text x="52.8" y="119.7">C0603</text>
<text x="66" y="118.7">R0603</text>
<text x="84.3" y="116.6">PL0404A</text>
<text x="102.6" y="119.7">C0805</text>
<text x="108.7" y="119.7">C0603</text>
<text x="60.5" y="122.1">R0603</text>
<text x="94.5" y="121.1">R0603</text>
<text x="38.6" y="130.9">R0603</text>
<text x="70.1" y="126.8">SOP8-I26-95</text>
<text x="94.5" y="126.8">R0603</text>
<text x="46.7" y="133.8">LED0603</text>
</g>
<g font-size=".9" fill="#00f">
<text x="58.2" y="26.2">+</text>
<text x="91.7" y="26.2">+</text>
</g>
<g font-size=".9" fill="#f00">
<text x="33.8" y="76.6">4G_PG</text>
<text x="40.9" y="75.8">4G_PG</text>
</g>
<g font-size=".7">
<text x="21.3" y=".8">5</text>
<text x="62" y=".8">4</text>
<text x="102.6" y=".8">3</text>
<text x="143.3" y=".8">2</text>
<text x="183.9" y=".8">1</text>
<text x=".3" y="20.7">D</text>
<text x="204.5" y="20.7">D</text>
<text x=".3" y="58.8">C</text>
<text x="204.5" y="58.8">C</text>
<text x=".3" y="96.9">B</text>
<text x="204.5" y="96.9">B</text>
<text x=".3" y="135">A</text>
<text x="204.5" y="135">A</text>
<text x="21.3" y="154.2">5</text>
<text x="62" y="154.2">4</text>
<text x="102.6" y="154.2">3</text>
<text x="143.3" y="154.2">2</text>
<text x="183.9" y="154.2">1</text>
</g>
</svg>
